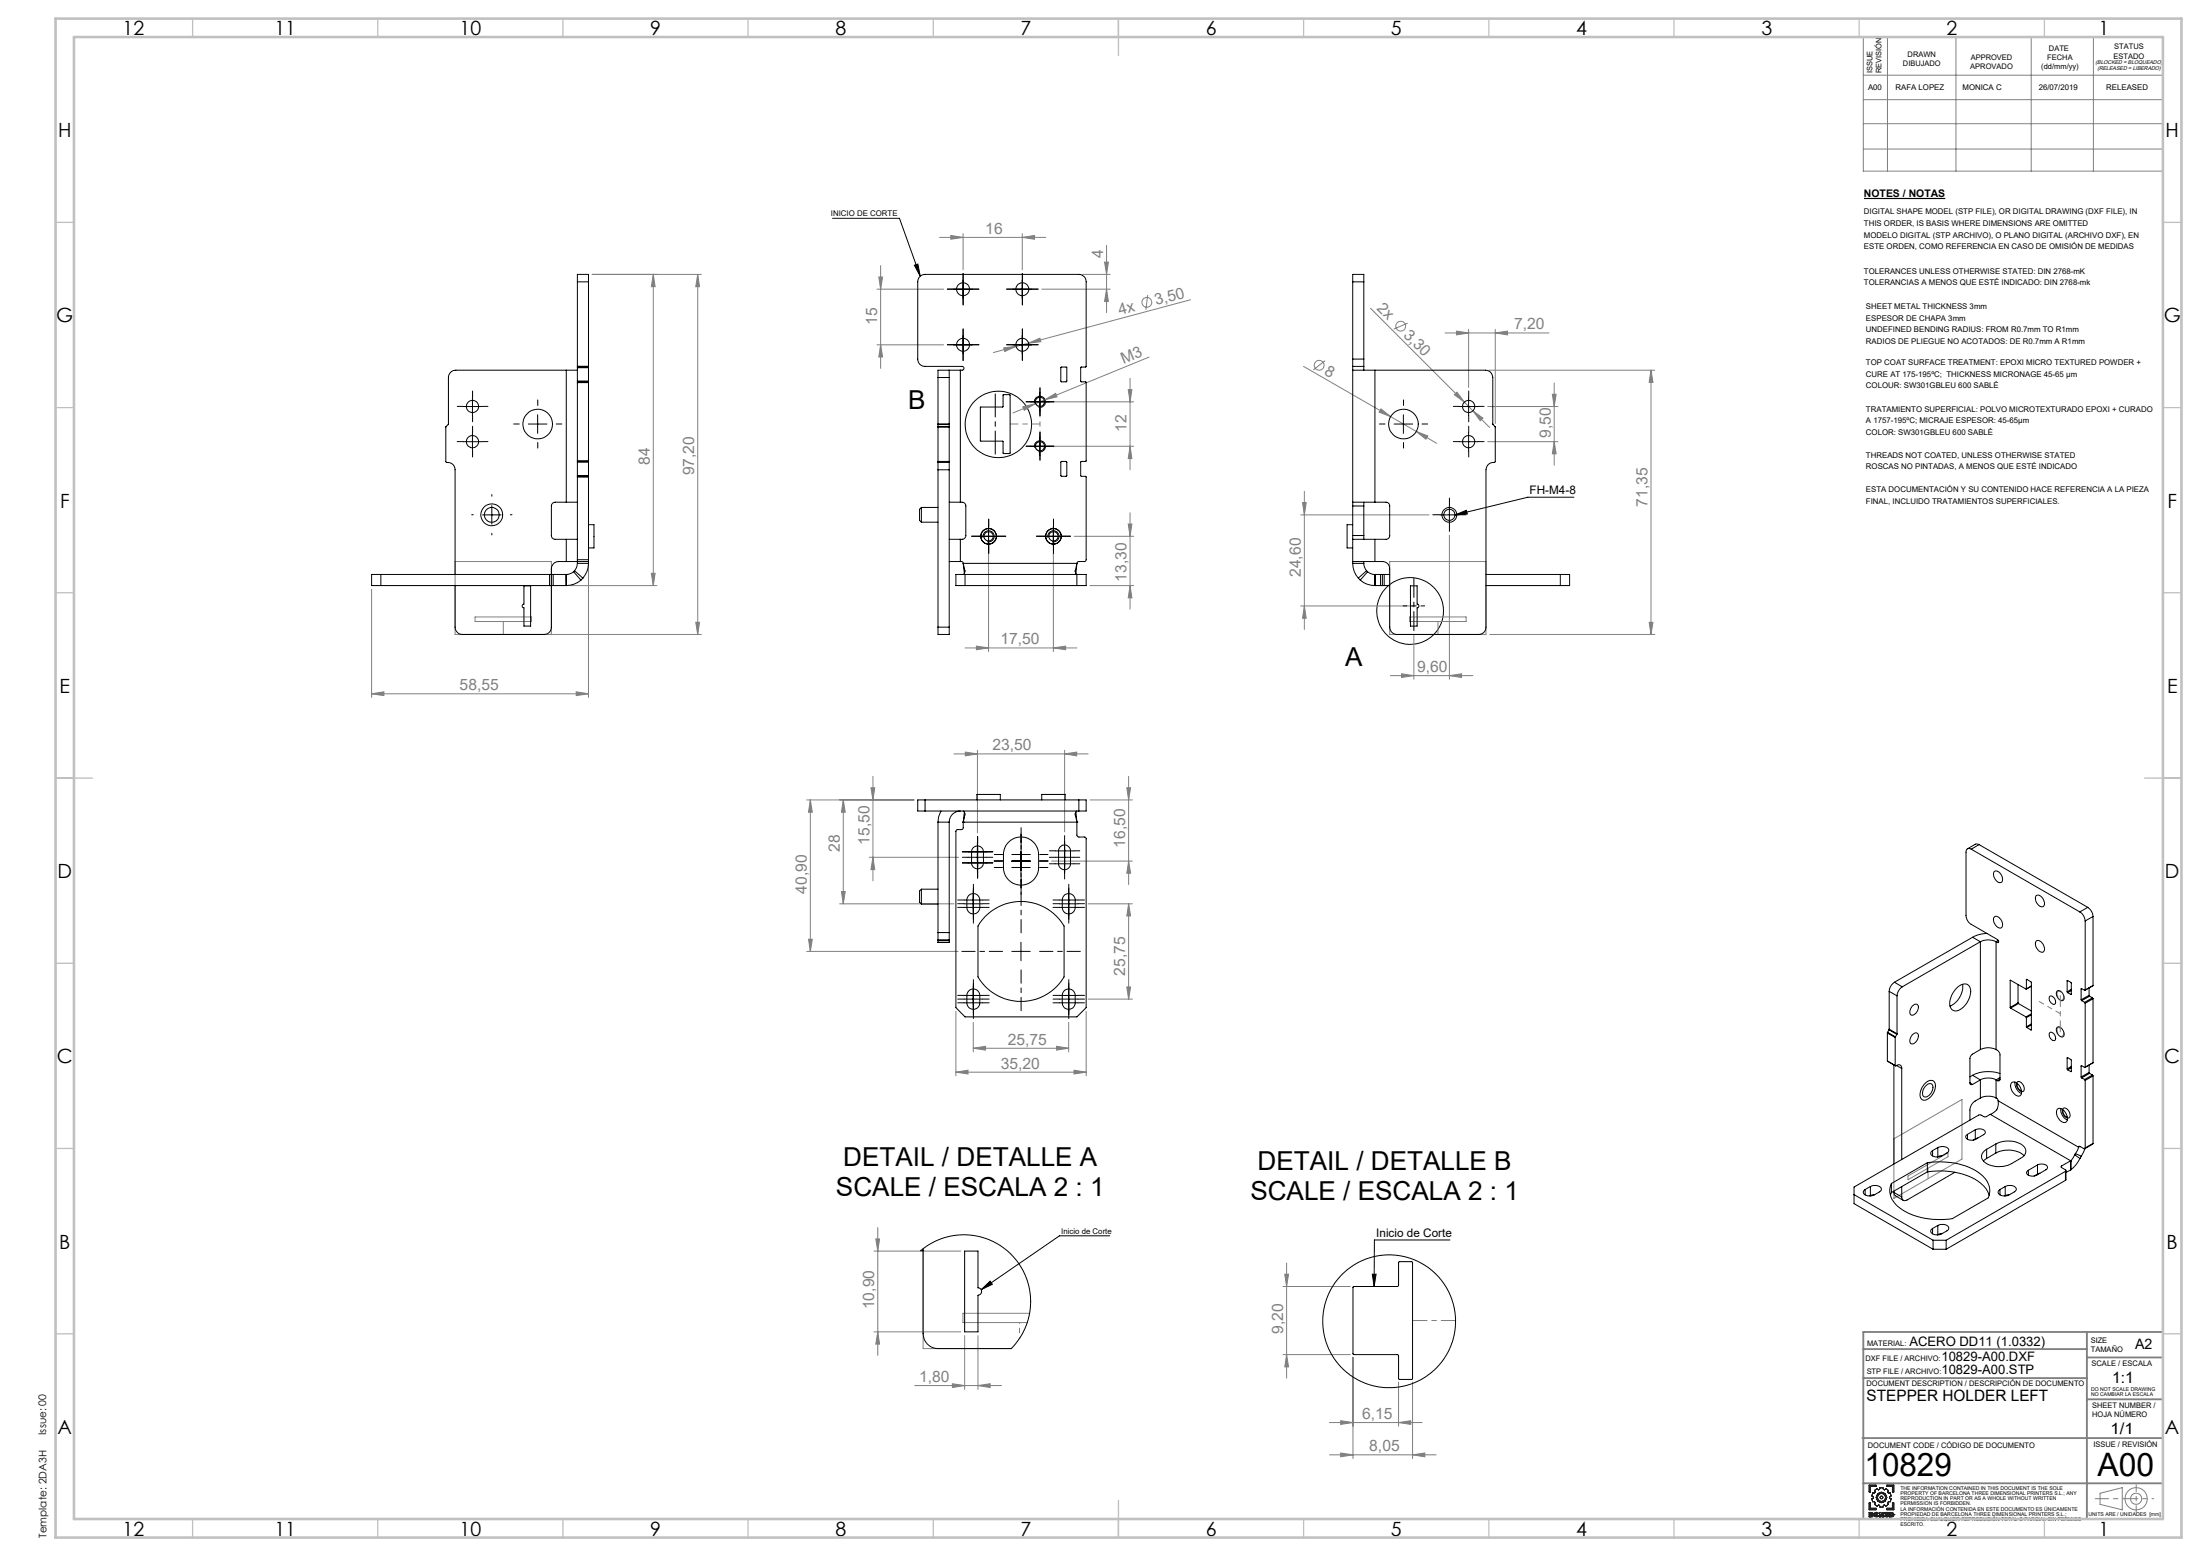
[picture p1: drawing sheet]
<svg xmlns="http://www.w3.org/2000/svg" width="594mm" height="420mm" viewBox="0 0 594 420" stroke-linecap="round" stroke-linejoin="round" font-family="sans-serif">
<path d="M503.3 53.6h21.9" fill="none" stroke="#000" stroke-width=".32"/>
<g fill="none" stroke="#808080" stroke-width=".27">
<path d="M503.1 10h80.9v36.2h-80.9zM509.6 10v36.2M528.1 10v36.2M548.4 10v36.2M565.2 10v36.2M503.1 20.3h80.9M503.1 26.9h80.9M503.1 33.4h80.9M503.1 40.2h80.9M176.4 74.1l.5 3.3h-1zM176.4 74.1v84M188.4 74.1l.5 3.3h-1z"/>
<path d="M188.4 74.1v97.2M189.4 74.1h-29.5M236.8 78.1h18M237.3 74.8h1l-.5 3.3zM237.8 71.7v27.7M253.7 64.1h28.7M256.7 63.6l3.3 .5-3.3 .5zM260 63.1v9.7M276 64.1l3.3-.5v1zM276 63.1v9.7M281.3 78.1h18.5M292.3 74.1h7.5"/>
<path d="M298.2 70.7h1.1l-.5 3.4zM298.8 78.1l.5 3.3h-1.1zM298.8 66.2v18.2M309.9 79.6l-.5 4M236.8 93.1h18M237.8 93.1l.5 3.3h-1zM271 93.9l3.3-.4-3 1.4zM274.3 93.5l-6.1 1.7M277.7 92.6l3.1-1.3 .2 .9zM277.7 92.6l-3.4 .9M310.2 96.4l-28 11.5M321.5 80.9l-43.8 11.7"/>
<path d="M352 98.9l30.4 17.6M357.8 97.3l-3.2 2.6M370.1 83.2l25.3 25.3M380.1 87.2l-3.8 1.6M390.2 89.9h28M393.2 89.4l3.3 .5-3.3 .5zM396.5 88.9v15.7M402 99.9h44.8M403.7 89.9l3.3-.5v1zM403.7 88.9v25.4M445.8 99.9l.5 3.3h-1zM445.8 99.9v71.4"/>
<path d="M276.2 109.8l3.2-.8-2.9 1.8zM279.4 109l-5.9 2.5M281.8 108.5h24.3M282.2 107.9l-2.8 1.1M282.2 107.9l2.8-1.7 .4 .9zM304.6 105.2h1l-.5 3.3zM305.1 102.1v24.7M372.9 110.4l2.6 2-3.1-1.2zM382.4 116.5l3.1 1.2-.5 .9zM382.4 116.5l5.5 3.1M392.7 106.6l.7-.7 2 2.6zM395.4 108.5l2.3 2.4"/>
<path d="M397.7 110.9l4.5 4.5M397.7 110.9l2.7 2-.7 .7zM401.7 109.7h19M401.7 119.2h19M419.1 106.4h1.1l-.6 3.3zM419.6 119.2l.6 3.3h-1.1zM419.6 103.4v22.2M281.8 120.5h24.3M305.1 120.5l.5 3.3h-1zM305.1 138.4v26M351.2 139h34.6M351.7 135.7h1l-.5 3.3z"/>
<path d="M352.2 132.6v37.3M100.3 159v29.3M153.9 158.1h23.5M158.9 152.1v36.2M175.9 154.7h1l-.5 3.4zM266.9 145.8v30.1M284.4 145.8v30.1M290 144.8h16.1M294.3 158.1h11.8M304.6 141.4h1l-.5 3.4zM305.1 158.1l.5 3.3h-1zM375.2 151.6h26v19.7h-26z"/>
<path d="M391.3 144.5v38.9M128.3 166.5h15.2v1.3h-15.2zM148.9 171.3v-19.7h-26v19.7h66.5M187.9 168h1l-.5 3.3zM260.6 174.9h30.2M263.6 174.4l3.3 .5-3.3 .5zM284.4 174.9l3.3-.5v1zM351.2 163.6h30.4M352.2 163.6l.5 3.3h-1zM380.6 166.5h15.3v1.3h-15.3zM381.7 171.3v12.1M402.2 171.3h44.6"/>
<path d="M445.3 168h1l-.5 3.3zM100.3 187.3l3.3-.6v1.1zM100.3 187.3h58.6M155.6 186.7l3.3 .6-3.3 .5zM375.4 182.4h22.3M378.4 181.9l3.3 .5-3.3 .5zM391.3 182.4l3.3-.5v1zM217.8 215.9h29M218.8 215.9l.5 3.3h-1zM218.8 215.9v40.9M227.7 215.9l.5 3.3h-1zM227.7 215.9v28.1"/>
<path d="M235.2 212.6h1l-.5 3.3zM235.7 209.6v28.2M257.6 203.5h36.2M260.6 203l3.3 .5-3.3 .5zM263.9 202.5v22.3M287.4 203.5l3.3-.5v1zM287.4 202.5v22.1M294.3 215.9h11.5M304.2 212.6h1.1l-.6 3.3zM304.7 209.6v29.2M234.7 231.4h24.1M235.7 231.4l.5 3.3h-1z"/>
<path d="M283.9 232.4h21.9M304.7 232.4l.6 3.3h-1.1zM217.8 256.8h40.9M218.3 253.5h1l-.5 3.3zM226.7 244h30.9M227.2 240.6h1l-.5 3.4zM293.8 244h12M304.7 244l.6 3.2h-1.1zM304.7 244v25.7M258.1 273v17.4M262.8 276v7.9M288.5 276v7.9"/>
<path d="M293.3 273v17.4M293.8 269.7h12M304.2 266.4h1.1l-.6 3.3zM258.1 289.4l3.3-.5v1zM258.1 289.4h35.2M262.8 282.9l3.3-.5v1zM262.8 282.9h25.7M285.3 282.4l3.2 .5-3.2 .5zM290 288.9l3.3 .5-3.3 .5zM511.4 307.4l18.3-10.6v16.1l-18.3 10.6zM515.2 317.4l10.8-6.2v1l-10.8 6.2zM236 337.7h23.4"/>
<path d="M236.5 334.4h1l-.5 3.3zM237 331.3v34.5M249.2 337.1v26.9h23.8M236 359.5h23.4M237 359.5l.5 3.3h-1zM278 354.5h-18v2.5h17.4M346.4 347.3h18.2M346.9 343.9h1l-.5 3.4zM347.4 340.9v31.1M247 374h23.4M257.1 373.5l3.4 .5-3.4 .5zM260.5 360.5v14.5"/>
<path d="M264.1 374l3.2-.5v1zM264.1 360.5v14.5M346.4 365.6h18.2M347.4 365.6l.5 3.4h-1zM365.3 366.3v27.4M377.6 373v12M381.4 373v20.7M359 392.7h28.7M359 384h25M362 392.2l3.3 .5-3.3 .5zM362 383.5l3.3 .5-3.3 .5zM377.6 384l3.3-.5v1z"/>
<path d="M381.4 392.7l3.3-.5v1zM567 403.1l6-1.6v6l-6-1.4z"/>
<circle cx="309.7" cy="81.6" r="1.33"/>
<circle cx="356.2" cy="98.6" r="1.32"/>
<circle cx="378.2" cy="88" r="1.33"/>
<circle cx="576.7" cy="404.5" r="3"/>
<circle cx="576.8" cy="404.5" r="1.5"/>
</g>
<g fill="none" stroke="#000" stroke-width=".27">
<path d="M224.8 58.9h18.1l5.6 15.7M246.9 71.6l.9-.3 .7 3.3zM257.5 78.1h5M260 75.6v5M273.5 78.1h5M276 75.6v5M257.5 93.1h5M260 90.6v4.9M273.5 93.1h5M276 90.6v4.9M125.1 109.7h5M125.1 119.2h5"/>
<path d="M127.6 107.2v5M127.6 116.7v5M142.7 114.5h5M145.2 112v5M278.3 108.5h5M279.3 108.8a1.5 1.5 0 0 1 1.3-1.8 1.5 1.5 0 0 1 1.7 1.6 1.5 1.5 0 0 1-1.9 1.3M280.8 106v5M280.8 118v5M376.4 114.5h5M378.9 112v5M394 109.7h5M394 119.2h5"/>
<path d="M396.5 107.2v5M396.5 116.7v5M130.3 139h5M132.8 136.5v5M278.3 120.5h5M279.3 120.8a1.5 1.5 0 0 1 1.3-1.8 1.5 1.5 0 0 1 1.7 1.6 1.5 1.5 0 0 1-1.9 1.3M388.8 139h5M391.3 136.5v5M392.8 139l3.1-1.3 .3 1zM425 134.2h-12.5l-19.7 4.8M264.4 144.8h5M265.5 145.2a1.51 1.51 0 0 1 1.3-2 1.51 1.51 0 0 1 1.6 1.7 1.51 1.51 0 0 1-1.9 1.3"/>
<path d="M266.9 142.3v5M281.9 144.8h5M283 145.2a1.51 1.51 0 0 1 1.3-2 1.51 1.51 0 0 1 1.6 1.7 1.51 1.51 0 0 1-1.9 1.3M284.4 142.3v5M261.4 229.9h5M261.4 232.9h5M261.4 231.4h5M263.9 227.4v8M273.2 232.4h5M273.2 234.2h5M275.7 229.9v6.8M284.9 229.7h5"/>
<path d="M284.9 231.4h5M287.4 227.2v6.7M260.3 242.9h5M260.3 244h5M262.8 240.4v6M273.2 256.8h5M275.7 254.3v5M286.1 242.9h4.9M286.1 244h4.9M288.5 240.4v6M260.3 268.7h5M260.3 269.7h5"/>
<path d="M262.8 266.2v6M286.1 268.7h4.9M286.1 269.7h4.9M288.5 266.2v6M555.4 277.3a1.61 1.61 0 0 1 1.9 1.8 .74 .74 0 0 1-.5 .8 .74 .74 0 0 1-.9-.4 1.77 1.77 0 0 1-.5-2.2zM555.5 267.5a1.78 1.78 0 0 1 1.8 2.2 .86 .86 0 0 1-.9 .4 .86 .86 0 0 1-.7-.7l-.5-1.2zM544.6 292.2a1.19 1.19 0 0 1 1.7 .8l.1 .2a.82 .82 0 0 1 .1 1 .82 .82 0 0 1-.9 .4 2.1 2.1 0 0 1-1-2.4zM557 299.2a1.61 1.61 0 0 1 1.9 1.8 .75 .75 0 0 1-.5 .8 .75 .75 0 0 1-.9-.4 1.76 1.76 0 0 1-.5-2.2zM299.6 333.6h-13.5l-21.2 14.5M391.5 334.7h-20.4l-.1 12.6M264.9 348.1l2.4-2.3 .6 .9zM370.5 343.9h1l-.5 3.4z"/>
<circle cx="269.6" cy="114.6" r="9"/>
<circle cx="380.7" cy="164.9" r="9"/>
</g>
<g fill="none" stroke="#191924" stroke-width=".27">
<path d="M504.7 400.9h1.8v.3h-1.5v1.5h-.3zM504.7 405.7h.3v1.4h1.5v.4h-1.8zM505 408.5l.4 .2h-.4zM505 409l.4 .1-.4 .1zM505.3 408.3h-.6v1.2l.9-.1 .1-.3M505.3 408.3l.4 .2M505.4 408.6h.1M505.4 409.1h.1M505.7 408.5h.1M505.7 408.5l-.2 .3 .2 .3M505.7 408.5l-.1 .3 .1 .3M505.7 409.1h.1"/>
<path d="M506 408.9h.1M506 408.9l.2 .3 .5 .3 .5-.3M506 408.9l.3 .5 .5 .1 .4-.3M506.1 402.3l.7-.5 .4 .3 .3-.1 .1-.4h.8l.1 .4 .3 .1 .4-.3 .7 .5-.2 .5 .2 .2h.5l.2 .8-.4 .3v.2l.4 .3-.2 .8h-.5l-.2 .2 .2 .5-.7 .4-.4-.3-.3 .1-.1 .5h-.8l-.1-.5-.3-.1-.4 .3-.7-.4 .2-.5-.2-.2h-.5l-.2-.8 .4-.3v-.2l-.4-.3 .2-.8h.5l.2-.2zM506.4 408.9h.1M506.4 408.9l.3 .3 .2-.2M506.4 408.9l.1 .2 .4-.1M506.9 409l.3 .2M506.9 408.7l-.2-.2-.3 .4M506.9 408.7l-.4-.1-.1 .3M507.2 408.5l-.3 .2M507.2 408.5l-.5-.3-.5 .2-.2 .5"/>
<path d="M507.2 408.5l-.4-.3-.5 .1-.3 .6M507.5 408.3h.3l.5 .6v-.6h.3v1.2h-.3l-.5-.7v.7h-.3zM509.1 409l-.2 .2M509.1 409l.5 .1M509.5 400.9h1.8v1.8h-.3v-1.5h-1.5zM509.5 407.1h1.5v-1.4h.3v1.8h-1.8zM509.6 409.1h.1M509.6 409.1l-.4-.4 .2-.2h-.4v-.2h.9l-.3 .4 .3 .4M509.9 409.1h.1M509.9 409.1l-.2 .3-.3 .1-.5-.3M509.9 409.1l-.2 .3-.8-.2M510.2 408.3l1 .2 .2 .4-.3 .4-.9 .2z"/>
<path d="M510.5 408.5l.4 .1v.5h-.4zM511 408.9h.1M511.4 408.9h.1"/>
<circle cx="508" cy="404.2" r=".39"/>
<circle cx="508" cy="404.2" r="1.45"/>
<circle cx="508" cy="404.2" r="1.15"/>
</g>
<path d="M555.4 267.9a.81 .81 0 0 1 .9-.3 .81 .81 0 0 1 .6 .7 .8 .8 0 0 1 .3 1 .8 .8 0 0 1-.8 .5 1.81 1.81 0 0 1-1-1.9M555.4 277.7a.81 .81 0 0 1 .9-.3 .81 .81 0 0 1 .6 .7 .8 .8 0 0 1 .3 1 .8 .8 0 0 1-.8 .5 1.81 1.81 0 0 1-1-1.9" fill="none" stroke="#808080" stroke-width=".27" stroke-dasharray="15.2 1.3 1.3 1.3" stroke-dashoffset="14" stroke-linecap="butt"/>
<path d="M279.6 108.1a1.25 1.25 0 0 1 2.1-.5 1.25 1.25 0 0 1-.5 2 1.25 1.25 0 0 1-1.6-1.4v-.1M279.6 120.1a1.25 1.25 0 0 1 2.1-.5 1.25 1.25 0 0 1-.5 2 1.25 1.25 0 0 1-1.6-1.4v-.1" fill="none" stroke="#808080" stroke-width=".27" stroke-dasharray="15.2 1.3 1.3 1.3" stroke-dashoffset="13.2" stroke-linecap="butt"/>
<path d="M393 356.4h-11.6" fill="none" stroke="#808080" stroke-width=".27" stroke-dasharray="15.2 1.3 1.3 1.3" stroke-dashoffset="11.3"/>
<path d="M275.3 357v4.3" fill="none" stroke="#808080" stroke-width=".27" stroke-dasharray="15.2 1.3 1.3 1.3" stroke-dashoffset="15"/>
<path d="M565.7 404.5h11.1" fill="none" stroke="#808080" stroke-width=".27" stroke-dasharray="15.2 1.3 1.3 1.3" stroke-dashoffset="11.6"/>
<path d="M576.8 404.5h4.7" fill="none" stroke="#808080" stroke-width=".27" stroke-dasharray="15.2 1.3 1.3 1.3" stroke-dashoffset="14.8"/>
<path d="M576.8 400.8v7.4" fill="none" stroke="#808080" stroke-width=".27" stroke-dasharray="15.2 1.3 1.3 1.3" stroke-dashoffset="13.4"/>
<path d="M503.1 359.5h80.9v50.5h-80.9zM563.5 359.5v50.5M503.1 372h60.4M503.1 364.2h60.4M563.5 366.4h20.5M563.5 377.7h20.5M502.8 388.2h81.2M503.1 400.4h80.9" fill="none" stroke="#808080" stroke-width=".5"/>
<g fill="none" stroke="#c0c0c0" stroke-width=".35">
<path d="M52 5v5M102 5v5M152 5v5M202 5v5M252 5v5M302 5v10M352 5v5M402 5v5M452 5v5M502 5v5M552 5v5M15 60h5"/>
<path d="M584 60h5M15 110h5M584 110h5M15 160h5M584 160h5M15 210h10M579 210h10M15 260h5M584 260h5M15 310h5M584 310h5M15 360h5"/>
<path d="M584 360h5M52 410v5M102 410v5M152 410v5M202 410v5M252 410v5M302 405v10M352 410v5M402 410v5M452 410v5M502 410v5M552 410v5"/>
</g>
<path d="M15 5h574v410h-574zM20 10h564v400h-564z" fill="none" stroke="#c0c0c0" stroke-width=".7"/>
<path d="M556.3 268.7v9.8" fill="none" stroke="#808080" stroke-width=".27" stroke-dasharray="15.2 1.3 1.3 1.3" stroke-dashoffset="12.2"/>
<path d="M556.3 273.6l-5.7-3.3" fill="none" stroke="#808080" stroke-width=".27" stroke-dasharray="15.2 1.3 1.3 1.3" stroke-dashoffset="13.9"/>
<path d="M135.9 167.7v3.5M388.2 167.7v3.5M520.6 315.3v2.9" fill="none" stroke="#808080" stroke-width=".27" stroke-dasharray="15.2 1.3 1.3 1.3"/>
<path d="M280.8 108.4v12" fill="none" stroke="#808080" stroke-width=".27" stroke-dasharray="15.2 1.3 1.3 1.3" stroke-dashoffset="11.1"/>
<path d="M280.8 114.4h-8.1" fill="none" stroke="#808080" stroke-width=".27" stroke-dasharray="15.2 1.3 1.3 1.3" stroke-dashoffset="13.1"/>
<path d="M268.7 122.6v-16.3" fill="none" stroke="#000" stroke-width=".27" stroke-dasharray="15.2 1.3 1.3 1.3" stroke-dashoffset="9"/>
<path d="M381.7 170.2v-14.1" fill="none" stroke="#000" stroke-width=".27" stroke-dasharray="15.2 1.3 1.3 1.3" stroke-dashoffset="10.1"/>
<path d="M378.8 163.5h5.8" fill="none" stroke="#000" stroke-width=".27" stroke-dasharray="15.2 1.3 1.3 1.3" stroke-dashoffset="14.2"/>
<g fill="none" stroke="#000" stroke-width=".27" stroke-dasharray="15.2 1.3 1.3 1.3">
<path d="M257.5 78h-1.7M260 75.5v-1.7M262.5 78h1.8M273.5 78h-1.7M276 75.5v-1.7M278.5 78h1.8M257.5 93h-1.7M260 80.5v1.8M260 90.5v-1.7M260 95.5v1.8M262.5 93h1.8M273.5 93h-1.7"/>
<path d="M276 80.5v1.8M276 90.5v-1.7M276 95.5v1.8M278.5 93h1.8M125.1 109.7h-1.7M125.1 119.2h-1.7M127.6 107.2v-1.7M127.6 112.2v1.6M127.6 116.7v-1.7M130.1 109.7h1.6M130.1 119.2h1.6M140.2 114.4h-1.5"/>
<path d="M145.2 109.4v-1.5M145.2 119.4v1.5M150.2 114.4h1.5M278.3 108.4h-1.3M280.8 117.9v-1.2M280.8 105.9v-1.2M280.8 110.9v1.3M283.3 108.4h1.2M373.9 114.4h-1.5M378.9 109.4v-1.5M378.9 119.4v1.5M383.9 114.4h1.5"/>
<path d="M394 109.7h-1.6M394 119.2h-1.6M396.5 107.2v-1.7M396.5 112.2v1.6M396.5 116.7v-1.7M399 109.7h1.7M399 119.2h1.7M127.6 121.7v1.6M127.8 138.9h-.5M132.8 133.9v-.4M137.8 138.9h.4M278.3 120.4h-1.3"/>
<path d="M280.8 122.9v1.3M283.3 120.4h1.2M388.8 138.9h-2M391.3 136.4v-2M393.8 138.9h2M396.5 121.7v1.6M132.8 143.9v.5M264.4 144.7h-2.1M266.9 142.2v-2.1M266.9 147.2v2.2M269.4 144.7h2.2M281.9 144.7h-2.1"/>
<path d="M284.4 142.2v-2.1M284.4 147.2v2.2M286.9 144.7h2.2M391.3 141.4v2M261.4 229.9h-1.6M261.4 232.9h-1.6M261.4 231.4h-1.6M263.9 232.4v1.6M263.9 227.4v-1.6M263.9 232.9v2.5M263.9 232.9h2.5M263.9 232.9v-2.5"/>
<path d="M263.9 232.9h-2.5M263.9 235.4v1.6M263.9 230.4v-1.6M263.9 229.9v-2.5M263.9 229.9h-2.5M263.9 229.9v2.5M263.9 229.9h2.5M263.9 228.9v-1.6M263.9 233.9v1.6M266.4 229.9h1.6M266.4 232.9h1.6M266.4 231.4h1.6"/>
<path d="M270.7 232.4h-2.3M270.7 234.2h-2.3M270.7 230.7h-2.3M275.7 237.4v2.3M275.7 227.4v-2.2M275.7 229.2v-2.3M275.7 239.2v2.2M275.7 230.7v-2.5M275.7 230.7h-2.5M275.7 230.7v2.5M275.7 230.7h2.5M275.7 225.7v-2.3"/>
<path d="M275.7 235.7v2.2M280.7 232.4h2.2M280.7 234.2h2.2M280.7 230.7h2.2M284.9 229.7h-1.6M284.9 233.2h-1.6M284.9 231.4h-1.6M287.4 232.2v1.6M287.4 227.2v-1.6M287.4 233.2v2.5M287.4 233.2h2.5M287.4 233.2v-2.5"/>
<path d="M287.4 233.2h-2.5M287.4 235.7v1.6M287.4 230.7v-1.6M287.4 233.9v1.6M287.4 228.9v-1.6M289.9 229.7h1.6M289.9 233.2h1.6M289.9 231.4h1.6M260.3 242.9h-1.7M260.3 244.9h-1.7M260.3 243.9h-1.7M262.8 245.4v1.8"/>
<path d="M262.8 240.4v-1.7M262.8 244.9v2.5M262.8 244.9h2.5M262.8 244.9v-2.5M262.8 244.9h-2.5M262.8 247.4v1.8M262.8 242.4v-1.7M262.8 246.4v1.8M262.8 241.4v-1.7M265.3 242.9h1.8M265.3 244.9h1.8M265.3 243.9h1.8"/>
<path d="M286.1 242.9h-1.8M286.1 244.9h-1.8M286.1 243.9h-1.8M288.6 245.4v1.8M288.6 240.4v-1.7M288.6 244.9v2.5M288.6 244.9h2.5M288.6 244.9v-2.5M288.6 244.9h-2.5M288.6 247.4v1.8M288.6 242.4v-1.7M288.6 246.4v1.8"/>
<path d="M288.6 241.4v-1.7M291.1 242.9h1.7M291.1 244.9h1.7M291.1 243.9h1.7M260.3 268.7h-1.7M260.3 270.7h-1.7M260.3 269.7h-1.7M262.8 271.2v1.7M262.8 266.2v-1.8M262.8 270.7v2.5M262.8 270.7h2.5M262.8 270.7v-2.5"/>
<path d="M262.8 270.7h-2.5M262.8 273.2v1.7M262.8 268.2v-1.8M262.8 272.2v1.7M262.8 267.2v-1.8M265.3 268.7h1.8M265.3 270.7h1.8M265.3 269.7h1.8M286.1 268.7h-1.8M286.1 270.7h-1.8M286.1 269.7h-1.8M288.6 271.2v1.7"/>
<path d="M288.6 266.2v-1.8M288.6 270.7v2.5M288.6 270.7h2.5M288.6 270.7v-2.5M288.6 270.7h-2.5M288.6 273.2v1.7M288.6 268.2v-1.8M288.6 272.2v1.7M288.6 267.2v-1.8M291.1 268.7h1.7M291.1 270.7h1.7M291.1 269.7h1.7"/>
</g>
<path d="M270.7 256.8h-11M275.7 251.8v-11M280.7 256.8h11M275.7 261.8v11" fill="none" stroke="#000" stroke-width=".27" stroke-dasharray="15.2 1.3 1.3 1.3" stroke-dashoffset="11.6"/>
<path d="M264.9 348.1l2.4-2.3 .6 .9zM370.5 343.9h1l-.5 3.4z" fill="#000"/>
<g fill="#808080">
<path d="M397.7 110.9l2 2.7 .7-.7zM393.4 105.9l-.7 .7 2.7 1.9z"/>
<path d="M382.4 116.5l2.6 2.1 .5-.9zM372.9 110.4l-.5 .8 3.1 1.2z"/>
<path d="M403.7 89.9l3.3-.5v1zM393.2 89.4l3.3 .5-3.3 .5z"/>
<path d="M391.3 182.4l3.3-.5v1zM378.4 181.9l3.3 .5-3.3 .5zM155.6 186.7l3.3 .6-3.3 .5zM100.3 187.3l3.3-.6v1.1z"/>
<path d="M256.7 63.6l3.3 .5-3.3 .5zM276 64.1l3.3-.5v1zM263.6 174.4l3.3 .5-3.3 .5zM284.4 174.9l3.3-.5v1zM260.6 203l3.3 .5-3.3 .5zM287.4 203.5l3.3-.5v1zM362 392.2l3.3 .5-3.3 .5zM381.4 392.7l3.3-.5v1zM362 383.5l3.3 .5-3.3 .5zM377.6 384l3.3-.5v1zM257.1 373.5l3.4 .5-3.4 .5zM264.1 374l3.2-.5v1z"/>
<path d="M258.1 289.4l3.3-.5v1zM290 288.9l3.3 .5-3.3 .5z"/>
<path d="M262.8 282.9l3.3-.5v1zM285.3 282.4l3.2 .5-3.2 .5z"/>
<path d="M271 93.9l.3 1 3-1.4zM277.7 92.6l3.3-.4-.2-.9z"/>
<path d="M276.2 109.8l.3 1 2.9-1.8zM282.2 107.9l3.2-.8-.4-.9z"/>
<path d="M305.1 158.1l.5 3.3h-1zM304.6 141.4h1l-.5 3.4zM235.7 231.4l.5 3.3h-1zM235.2 212.6h1l-.5 3.3zM237 359.5l.5 3.3h-1zM236.5 334.4h1l-.5 3.3z"/>
<path d="M237.3 74.8h1l-.5 3.3zM237.8 93.1l.5 3.3h-1zM304.6 105.2h1l-.5 3.3zM305.1 120.5l.5 3.3h-1zM298.2 70.7h1.1l-.5 3.4zM298.8 78.1l.5 3.3h-1.1zM419.1 106.4h1.1l-.6 3.3zM419.6 119.2l.6 3.3h-1.1zM351.7 135.7h1l-.5 3.3zM352.2 163.6l.5 3.3h-1zM188.4 74.1l.5 3.3h-1zM187.9 168h1l-.5 3.3zM304.2 212.6h1.1l-.6 3.3zM304.7 232.4l.6 3.3h-1.1zM227.7 215.9l.5 3.3h-1zM227.2 240.6h1l-.5 3.4zM218.8 215.9l.5 3.3h-1zM218.3 253.5h1l-.5 3.3zM346.9 343.9h1l-.5 3.4zM347.4 365.6l.5 3.4h-1z"/>
<path d="M445.8 99.9l.5 3.3h-1zM445.3 168h1l-.5 3.3z"/>
<path d="M304.7 244l.6 3.2h-1.1zM304.2 266.4h1.1l-.6 3.3z"/>
<path d="M176.4 74.1l.5 3.3h-1zM175.9 154.7h1l-.5 3.4z"/>
</g>
<path d="M246.9 71.6l.9-.3 .7 3.3zM392.8 139l3.1-1.3 .3 1z" fill="#000"/>
<g fill="none" stroke="#000" stroke-width=".27">
<path d="M155.9 76.1v-2h3v2M155.9 76.1h3M155.9 76.1v22.8M158.9 76.1v22.8M365.2 76.1v-2h3v2M365.2 76.1h3M365.2 76.1v20.8M368.2 76.1v20.8M152.9 99.9h3M152.9 99.9h-29.8a1.99 1.99 0 0 0-2 2v12.6l-.7 .8v9.3l.1 .2a2.11 2.11 0 0 1 2.4 2v28.3M152.9 99.9v35.7M155.9 98.9v.2"/>
<path d="M155.9 99.1v.2M155.9 99.1h3M155.9 98.9h3M155.9 99.3v3.6M155.9 99.3h3M158.9 98.9v.2M158.9 99.1v.2M158.9 99.3v3.6M256.3 99.9h-3v2M256.3 99.9v2M256.3 99.9h3M259.3 99.9h.5a.51 .51 0 0 0 .5-.5 .51 .51 0 0 0-.5-.5h-10a1.93 1.93 0 0 1-2-2v-20.8a1.99 1.99 0 0 1 2-2h41.5a1.99 1.99 0 0 1 2 2v22.8l-1.5 .3v3.8l1.5 .2v21.2l-1.5 .3v3.7l1.5 .3v22.4l-.4 .5h-1.8l-.3 .5"/>
<path d="M259.3 99.9v35.7M286.5 99.1h1.5v3.8l-.1 .2-1.4-.1zM365.2 96.9v2M365.2 99.9h6M365.2 98.9v1M365.2 98.9h3M365.2 96.9h3M365.2 99.9v35.7M368.2 96.9v2M368.2 98.9v1M371.2 99.9h29.8a1.99 1.99 0 0 1 2 2v12.6l.7 .7v9.5l-.1 .1a2.12 2.12 0 0 0-2.4 2v42.5a1.93 1.93 0 0 1-2 2h-22a1.99 1.99 0 0 1-2-2v-15.7a1.93 1.93 0 0 0-2-2h-2M371.2 99.9v35.7"/>
<path d="M155.9 103.1v.2M155.9 102.9v.2M155.9 103.1h3M155.9 103.3h3M155.9 103.3v21.1M155.9 102.9h3M158.9 103.1v.2M158.9 102.9v.2M158.9 103.3v21.1M253.3 115.1v.2M253.3 114.4v.2M253.3 115.1h3"/>
<path d="M253.3 115.3h3M253.3 101.9v12.5M253.3 114.6v.5M253.3 115.3v9.2M253.3 114.6h3M253.3 114.4h3M253.3 101.9h3M256.3 115.1v.2M256.3 114.4v.2M256.3 101.9v12.5M256.3 114.6v.5M256.3 115.3v9.2"/>
<path d="M264.8 109.9h5.9l.1-3.3h1.9v15.8l-1.9-.1v-3.2l-6.1-.1zM152.9 135.6h3M152.9 135.6h-3a1.02 1.02 0 0 0-1 1v8a1.02 1.02 0 0 0 1 1h3M155.9 128.6v.2M155.9 124.4v.1M155.9 124.5v.3M155.9 128.4v.2M155.9 124.5h3M155.9 128.6h3M155.9 128.8h3M155.9 124.4h3M155.9 124.8v3.6"/>
<path d="M155.9 128.8v22.3M155.9 124.8h3M155.9 128.4h3M158.9 128.6v.2M158.9 124.4v.1M158.9 124.5v.3M158.9 128.4v.2M158.9 124.8v3.6M158.9 128.8v22.3M248.8 137v4M248.8 137l-.5 .5v3l.5 .5M248.8 137h4.5"/>
<path d="M253.3 124.5v.3M253.3 124.8v2M253.3 124.5h3M253.3 126.8v42.5M253.3 124.8h3M253.3 126.8h3M256.3 124.5v.3M256.3 124.8v2M256.3 135.6h3M256.3 126.8v42.5M259.3 135.6a1.15 1.15 0 0 1 1.5 1v8a1.12 1.12 0 0 1-1.5 1M286.5 124.6l1.5 .1v3.7l-.1 .2h-1.3l-.2-.2z"/>
<path d="M365.2 135.6h6M365.2 135.6v1M365.2 136.6v8M365.2 136.6h3M368.2 135.6v1M368.2 136.6v8M371.2 135.6h3a1.02 1.02 0 0 1 1 1v8a1.02 1.02 0 0 1-1 1h-3M102.8 155.1v3M141.5 158.1h1.8v10.9h-1.8v-4.9a.49 .49 0 0 1-.5-.5 .49 .49 0 0 1 .5-.5zM148.4 155.1h1M148.4 158.1h1M148.4 155.1h-48.1v3h48.1"/>
<path d="M148.4 155.1v3M149.4 155.1h3.5M149.4 158.1h3.5M149.4 155.1v3M152.9 155.1h.1M152.9 155.1v3M152.9 145.6h3M152.9 151.6h3M152.9 151.6h-2a1.99 1.99 0 0 0-2 2v15.7a1.93 1.93 0 0 1-2 2h-22a1.99 1.99 0 0 1-2-2v-11.2M152.9 145.6v6M154.9 154.3l-.9 .6-1.1 .2M154.9 154.3l1.9 2.3"/>
<path d="M155.1 154l2.3 2.1M155.1 154l-.2 .3M155.9 151.1v.5M155.9 151.6v.5M155.9 152.1l-.2 1-.6 .9M155.9 152.1h3M155.9 151.6h3M155.9 151.1h3M156.8 156.6a6.1 6.1 0 0 1-3.9 1.5M157.4 156.1l-.6 .5M158.9 151.1v.5M158.9 151.6v.5"/>
<path d="M158.9 152.1a6 6 0 0 1-1.5 4M158.9 141.6h1.5v6.3h-1.5M248.8 141h4.5M256.3 145.6h3M256.3 151.6h3M258.1 155.1h35.2v3h-35.2zM259.3 151.6h.6l.2 .5M259.3 145.6v6M260.1 152.1l.4 1.9-.1 .6-.3 .5M260.1 152.1l.3 2.6M260.1 152.1h30.7M260.6 155.1v3"/>
<path d="M290.8 152.1l-.4 1.5a1.23 1.23 0 0 0 .4 1.5v3M290.8 152.1l-.3 2.6M365.2 151.6h6M365.2 145.6h6M365.2 151.6v.5M365.2 144.6v1M365.2 152.1a6 6 0 0 0 1.5 4M365.2 141.6h-1.5v6.3h1.5M365.2 152.1h3M365.2 145.6v6M365.2 144.6h3M366.7 156.1l.6 .5"/>
<path d="M367.3 156.6a5.9 5.9 0 0 0 3.9 1.5M368.2 151.6v.5M368.2 144.6v1M368.2 152.1l.2 1 .6 .9M369 154l-2.3 2.1M369 154l.3 .3M369.3 154.3l.9 .6 1 .2M369.3 154.3l-2 2.3M371.2 155.1h1.5M371.2 158.1h1.5M371.2 155.1v3M371.2 158.1h.1"/>
<path d="M371.2 155.1h.1M371.2 145.6v6M372.7 158.1h.5M372.7 155.1h.5M372.7 155.1v3M373.2 158.1h.5M373.2 155.1h.5M373.2 155.1v3M373.7 155.1h1.5M373.7 158.1h1.5M373.7 155.1v3M380.8 158.1h1.8v5a.49 .49 0 0 1 .5 .5 .49 .49 0 0 1-.5 .5v4.9h-1.8z"/>
<path d="M401.2 155.1h22.6v3h-22.6M421.3 155.1v3M253.3 169.3v2h3v-2M253.3 169.3h3M249.8 215.9h-2v3h2M249.8 215.9v3M249.8 218.9h41.5M249.8 215.9h41.5M254.1 218.9l-.7 1.6-.1 1.4M259.3 218.9a2.99 2.99 0 0 0-3 3M260.1 218.9l.4 .8-.4 2.2M260.4 219.2l-.4 4.5-.3 .2h-1.2l-.4 .4v47.7l2.5 2.5h30.2l2.5-2.5v-45.7l-.4-.4h-1.6l-.5-.3v-3.7l-.3-2.7"/>
<path d="M263.8 215.9v-1.5h6.3v1.5M281.3 215.9v-1.5h6.3v1.5M290.8 218.9l-.3 .2a1.45 1.45 0 0 0 0 1.8l.3 1M291.3 215.9h2v3h-2M291.3 215.9v3M253.3 221.9v29.8M253.3 221.9h3M256.3 221.9v29.8M260.1 221.9h.1M260.1 221.9v.1M260.1 221.9h30.7M262.7 228.9a1.63 1.63 0 0 1 1.8-.5 1.63 1.63 0 0 1 1 1.5v3a1.61 1.61 0 0 1-1.6 1.6 1.61 1.61 0 0 1-1.6-1.6l.1-3.4z"/>
<path d="M272 227.7a4.7 4.7 0 0 1 5.3-1.5 4.7 4.7 0 0 1 3.1 4.5v3.5a4.7 4.7 0 0 1-4.7 4.7 4.7 4.7 0 0 1-4.8-4.7l.1-4.2 .3-1.2zM286.2 228.6a1.58 1.58 0 0 1 1.8-.4 1.58 1.58 0 0 1 1 1.5v3.5a1.61 1.61 0 0 1-1.6 1.6 1.61 1.61 0 0 1-1.6-1.6l.1-3.9zM290.8 221.9h.1M290.8 221.9v.1M532.2 229.2a.85 .85 0 0 0-1-.1 .85 .85 0 0 0-.4 .9v17.1a2.97 2.97 0 0 0 1.4 2.4l7.1 4.1 .3 .6-.1 .2h-.2M532.2 229.2l29.4 17M534.4 228l-1.1-.1-2.1 1.2M534.4 228l-2.2 1.2M534.4 228l29.3 16.9M538.5 235.2a1.89 1.89 0 0 1 2.2 2.2 .82 .82 0 0 1-.5 .8 .82 .82 0 0 1-1-.3 2.11 2.11 0 0 1-.7-2.7zM248.8 240v4M248.8 240l-.5 .5v1.3a2.29 2.29 0 0 0 .5 2.2"/>
<path d="M248.8 240h4.5M248.8 244h4.5M253.3 251.7v2M253.3 253.7v.1M253.3 254.3h3M253.3 253.8v.5M253.3 251.7h3M253.3 253.7h3M253.3 253.8h3M256.3 251.7v2M256.3 253.7v.1M256.3 253.8v.5"/>
<path d="M261.7 241.6a1.74 1.74 0 0 1 1.9-.2 1.74 1.74 0 0 1 .9 1.5v2.1a1.75 1.75 0 0 1-1.7 1.7 1.75 1.75 0 0 1-1.7-1.7v-2.4zM266 247.4a13.5 13.5 0 0 1 21.3 2.6v13.7a13.5 13.5 0 0 1-23.2 0v-13.7zM287.4 241.6a1.76 1.76 0 0 1 1.9-.3 1.76 1.76 0 0 1 1 1.6v2.1a1.75 1.75 0 0 1-1.7 1.7 1.75 1.75 0 0 1-1.8-1.7v-2.4zM532.6 253l2.1 1.2M532.6 253l-21.1 12.1M534.7 254.2a4.7 4.7 0 0 1 4.2 0M534.7 254.2l-21.1 12.2M534.7 254.2v29.1M536.5 252l-2.1 .3-1.8 .7M538.5 247.5a1.9 1.9 0 0 1 2.2 2.1 .81 .81 0 0 1-.5 .9 .81 .81 0 0 1-1-.4 2.09 2.09 0 0 1-.7-2.6zM538.9 254.2v29.1M538.9 254.2l.4 .2"/>
<path d="M539.5 253.8l-.6 .4M539.6 254.2l-.3 .2M549.8 241.7a1.84 1.84 0 0 1 2.2 1.9 .92 .92 0 0 1-.6 1.2 .92 .92 0 0 1-1.1-.6 2.04 2.04 0 0 1-.5-2.5zM549.8 254a1.84 1.84 0 0 1 2.2 1.8 .85 .85 0 0 1-.3 1.2 .85 .85 0 0 1-1.2-.3 2.16 2.16 0 0 1-.7-2.7zM561.6 246.2a3.1 3.1 0 0 1 1.4 2.4M563 248.6v18.6M563.7 244.9a3.2 3.2 0 0 1 1.4 2.5M563.7 244.9l-2.1 1.3M565.1 247.4l-2.1 1.2M565.1 247.4v18.6M261.4 267.6a1.75 1.75 0 0 1 2-.5 1.75 1.75 0 0 1 1.1 1.6v2a1.75 1.75 0 0 1-1.7 1.7 1.75 1.75 0 0 1-1.7-1.7v-2.4zM287.4 267.3a1.76 1.76 0 0 1 1.9-.2 1.76 1.76 0 0 1 1 1.6v2a1.75 1.75 0 0 1-1.7 1.7 1.75 1.75 0 0 1-1.8-1.7v-2.4z"/>
<path d="M509.6 278.8l2.1 1.3M509.6 278.8v7.6M509.7 278.6l-.1 .2M509.7 278.6l2.1 1.3M510 278l2.2 1.2M510 278l-.3 .6M510.1 277.8l-.1 .2M510.1 267.6l2.1 1.2M510.1 277.8l2.1 1.2M510.1 267.6v10.2M511.5 265.1a3.2 3.2 0 0 0-1.4 2.5M511.5 265.1l2.1 1.3"/>
<path d="M511.8 279.9l-.1 .2M512.2 279.2l-.4 .7M512.2 279v.2M512.2 268.8v10.2M513.6 266.4a3.2 3.2 0 0 0-1.4 2.4M516.5 271.4a.89 .89 0 0 1 1.3-.2 .89 .89 0 0 1 0 1.3 1.57 1.57 0 0 1-2 1.3 2.13 2.13 0 0 1 .7-2.4zM516.5 279.2a.89 .89 0 0 1 1.3-.2 .89 .89 0 0 1 0 1.3 1.57 1.57 0 0 1-2 1.3 2.13 2.13 0 0 1 .7-2.4zM528.4 266.6a2.34 2.34 0 0 1 3.2-.6 4.8 4.8 0 0 1-1.2 5.6 2.51 2.51 0 0 1-3.4 .9 4.4 4.4 0 0 1 1-5.4zM529.9 265.7a5.8 5.8 0 0 1-3.4 5.9M542.7 271.9l.2 .2M542.7 264.7v7.2M542.9 264.6l4.2 2.3"/>
<path d="M542.9 264.6l-.2 .1M542.9 272.1l4.1 2.4M544.9 270.7l.1 .2M544.9 270.7l-2.2 1.2M544.9 265.8v4.9M545 270.9l-2.1 1.2M545 270.9l3.5 2M547 274.5l.1 .2M547.1 277.2l.1 .1M547.1 264.4v2.5M547.1 274.7v2.5M547.2 264.4l1.3 .8v12.7"/>
<path d="M547.2 264.4h-.1M547.2 277.3l1.2 .7M548.5 277.9l-.1 .1M548.5 266.2l-1.4 .8M548.5 266.2l-1.4 .7M548.5 273.7l-1.5 .8M548.5 273.9l-1.4 .8M548.5 276.4l-1.4 .8M548.5 276.6l-1.3 .7M553.4 278.8a1.14 1.14 0 0 1 1.6 1.2 .62 .62 0 0 1-.2 .8 .62 .62 0 0 1-.9-.2l-.5-.8zM553.5 268.9a1.46 1.46 0 0 1 1.3 2.2 1.46 1.46 0 0 1-1.3-2.2zM558.1 267.7l.2 .3"/>
<path d="M558.1 264.7v3M558.3 264.7l1 .6v3M558.3 264.7h-.2M558.3 268l.8 .4M559.3 268.3l-.2 .1M559.3 267l-1.2 .7M559.3 267.4l-1 .6M561.9 269.9l.1 .2M561.9 266.9v3M562 266.9l.9 .4 .1-.1M562 266.9h-.1M562 270.1l.9 .5"/>
<path d="M562.9 270.6l.1 .2M563 270.8v17.3M564.1 268.7l.1 .2M564.1 268.7l-2.2 1.2M564.1 266.7v2M564.2 268.9l-2.2 1.2M564.2 268.9l.8 .4M565 269.3l.1 .3M565 269.3l-2.1 1.3M565.1 266l-2.2 1.3M565.1 266l-2.1 1.2M565.1 269.6v17.2"/>
<path d="M565.1 269.6l-2.1 1.2M509.6 286.4l2.2 1.3M509.6 286.4l2.1 1.2M511.4 287.5v26.7M511.7 287.6h.4M511.7 280.1v7.5M512.1 287.6a.85 .85 0 0 1 1-.1 .85 .85 0 0 1 .4 .9M512.1 287.6l1.4 .8M513.5 288.4v24.6M519.5 292.7a1.83 1.83 0 0 1 2.8-.6 3.9 3.9 0 0 1-2.8 4.9 1.47 1.47 0 0 1-1-2.1l.5-1.4zM519.8 293.3a1.12 1.12 0 0 1 1-.8 1.12 1.12 0 0 1 1.1 .6 2.53 2.53 0 0 1-2.4 3 1.92 1.92 0 0 1 .3-2.8zM531.9 292.3a.43 .43 0 0 0 .2 .5 .43 .43 0 0 0 .5-.1"/>
<path d="M531.9 292.3l.7 .4M532.6 290.2l2.1 1.3M532.6 290.2l-.7 .5M534.7 283.3l-2.4 1.4-.4 .7v6.9M534.7 296.4l-1.4 .8a2.97 2.97 0 0 0-1.4 2.4v2.7M534.7 283.3a4.7 4.7 0 0 1 4.2 0M534.7 291.5a4.7 4.7 0 0 1 4.2 0M534.7 296.4a4.7 4.7 0 0 1 4.2 0M534.7 291.5v4.9M534.7 291.5l-2.1 1.2M538.9 296.4l.4 .2 .2 .5M538.9 283.3l.7 .4 .4 .9v6.7"/>
<path d="M538.9 291.5v4.9M538.9 291.5l.4 .2M539.5 297.1a2.97 2.97 0 0 1-2.1 3.7M539.5 297.1l21.7 12.6M540 291.3a.44 .44 0 0 1-.2 .4 .44 .44 0 0 1-.5 0M540 289.8a9.8 9.8 0 0 0-7.4 .4M540 290.9l-1.1 .6M540 291.3l-.7 .4M543.1 292.3a1.5 1.5 0 0 1 2.2 .8 1.95 1.95 0 0 1 0 2.8 2.6 2.6 0 0 1-2.2-3.6zM544.1 292.1a3.1 3.1 0 0 0 1.7 3.1M544.7 292.4a1.75 1.75 0 0 0 1.1 2M555.5 299.4a1.95 1.95 0 0 1 2.5 1.6 1.24 1.24 0 0 1-.6 2 2.76 2.76 0 0 1-1.9-3.6z"/>
<path d="M556.4 299.2a3.1 3.1 0 0 0 1.8 3.1M557 299.6a1.78 1.78 0 0 0 1.2 2M558.1 288.5l.2 .3M558.1 285.6v2.9M558.3 285.5l1 .6v3.1M558.3 285.5l-.2 .1M558.3 288.8l.8 .5M559.3 289.2l-.2 .1M559.3 287.8l-1.2 .7M559.3 288.2l-1 .6M561.9 290.7l.1 .3M561.9 287.7v3"/>
<path d="M562 287.7l1 .4M562 287.7h-.1M562 291l.9 .4M562.9 291.4l.1 .2M563 291.6v18.3M564.1 289.5l.1 .2M564.1 287.5v2M564.1 289.5l-2.2 1.2M564.2 289.7l-2.2 1.3M564.2 289.7l.8 .5M565 290.2l.1 .2M565 290.2l-2.1 1.2"/>
<path d="M565.1 286.8l-2.2 1.3M565.1 290.4v18.2M565.1 286.8l-2.1 1.3M565.1 290.4l-2.1 1.2M510.7 319.5v2.4M520.4 313.8a18.8 18.8 0 0 1 14.9 3.5 5.1 5.1 0 0 1 1.5 6l-9.7 5.6a18.8 18.8 0 0 1-14.9-3.4 5.2 5.2 0 0 1-1.5-6M520.4 316.3a19.6 19.6 0 0 1 14.3 3l1.6 1.6 .8 1.7M520.4 313.8l-9.7 5.7M520.4 313.8v2.5M520.4 316.3l-9.7 5.6M521.8 310.6v1.4M523.2 309.8a2.25 2.25 0 0 1 3 .6l-.1 .4-.4 .4a4.4 4.4 0 0 1-2.5 1.1 1.37 1.37 0 0 1-1.8-1.3l.4-.4"/>
<path d="M523.2 309.8l-1.4 .8M523.2 309.8v2.4M523.2 312.2l-.1 .1M524.4 311.9l-1.2 .3M527.8 316.4l-12.9 7.5a.88 .88 0 0 1-1 .1 .88 .88 0 0 1-.4-.9M531.2 306.2v1.3M533.3 305a1.85 1.85 0 0 1 2.7 .7l-.4 .6-2.1 1.2a1.84 1.84 0 0 1-2.8-.7l.5-.6M533.3 305l-2.1 1.2M533.3 305v2.4M533.3 307.4l-.5 .3M534 307.2l-.7 .2M536.4 312.7l-.9 .7"/>
<path d="M536.4 310.2v2.5M537.4 300.8l-1.4 .7-1.3-.6-.5 .1-33.6 19.4v4.5l21.3 12.3M537.4 300.8h.1M537.4 300.8l21.7 12.5M538.9 308.8a6.9 6.9 0 0 1 7.6 .7 1.96 1.96 0 0 1-.9 3.1 10.7 10.7 0 0 1-4.1 2.1 6.1 6.1 0 0 1-6.3-1.7 2.02 2.02 0 0 1 1.2-2.8M538.9 311.2a6.9 6.9 0 0 1 7.6 .7M538.9 308.8l-2.5 1.4M538.9 308.8v2.4M538.9 311.2l-2.5 1.5M547.7 315.9v1.3M550.1 314.4a1.87 1.87 0 0 1 2.7 .8l-.4 .6-2.5 1.4a1.9 1.9 0 0 1-2.7-.7l.5-.6M550.1 314.4l-2.4 1.5"/>
<path d="M550.1 314.4v2.5M550.1 316.9l-.9 .5M550.8 316.7l-.7 .2M556.6 314.7l-.1 .2 .1 .3M556.6 315.2l1.1 .6 .1 .1-.1 .3M556.6 314.7v.5M557.7 316.2l-32.2 18.6M557.7 316.2v2.4M557.7 318.6l-32.2 18.6M557.8 316l-.1 2.6M559.1 313.3h.1M559.1 315.8h.1"/>
<path d="M559.1 313.3l-2.5 1.4M559.1 313.3v2.5M559.1 315.8l-1.3 .7M560.2 311.7l-1.1 1.6M560.2 311.7l1.4 1M560.4 311.4l-.2 .3M560.4 311.4l1.5 .7M561.2 309.7l.3-.3 1.3 .7 .2-.2M561.2 309.7l-.8 1.7M561.6 309.5l-.4 .2M561.6 312.7a8.1 8.1 0 0 1-2.5 3.1M561.9 312.1l-.3 .6"/>
<path d="M563 310l-1.1 2.1M565.1 308.6l-2.2 1.5M565.1 308.6l-2.1 1.3M249.2 337.1l.1 23.7a4 4 0 0 0 4 3.2h19.7l2.4-3 2-4 .8-4 .1-2.3-.3-2.4-1.1-4-1.1-2.1-1.4-2-1.7-1.9-1.8-1.5-2-1.3-2.6-1.2-2.1-.6-2.3-.3-2-.1-3 .3-2.2 .6-2.8 1.1-3.3 2.3h.6M260.5 337.7h3.6v9.9a1.01 1.01 0 0 1 .9 1 1.01 1.01 0 0 1-.9 1v9.9h-3.6zM500.6 322.5l21.3 12.3M503.6 321.1v1.4M505 320.3a2.18 2.18 0 0 1 3 .6l-.1 .4-.4 .4a4.4 4.4 0 0 1-2.5 1.1 1.36 1.36 0 0 1-1.8-1.3l.4-.4M505 320.3l-1.4 .8M505 320.3v2.4M505 322.7l-.1 .1M506.2 322.4l-1.2 .3"/>
<path d="M510.7 321.9l-.3 .7M511.4 321.9l.2 .7 2.3 1.4M511.4 321.9l2.1 1.2M511.4 321.5v.4M513.5 320.3v2.8M521.8 331.6v1.4M521.9 334.8h3.6M521.9 334.8v2.4M521.9 337.2h3.6M523.2 330.8a2.16 2.16 0 0 1 3 .6l-.1 .4-.4 .4a4.4 4.4 0 0 1-2.5 1.1 1.37 1.37 0 0 1-1.8-1.3l.4-.4M523.2 330.8l-1.4 .8M523.2 330.8v2.5"/>
<path d="M523.2 333.3h-.1M524.4 332.9l-1.2 .4M525.5 334.8v2.4M540 321.1v1.4M541.4 320.3a2.21 2.21 0 0 1 3 .6l-.1 .4-.4 .4a4.2 4.2 0 0 1-2.5 1.1 1.37 1.37 0 0 1-1.8-1.3l.4-.4M541.4 320.3l-1.4 .8M541.4 320.3v2.4M541.4 322.7l-.1 .1M542.6 322.4l-1.2 .3M365.4 347.3h12l.2-.4v-6.2l.2-.1h3.3l.3 .1-.1 31.6-3.7-.1v-6.2l-.2-.3-12.1-.2z"/>
<circle cx="260" cy="78.1" r="1.75"/>
<circle cx="276" cy="78.1" r="1.74"/>
<circle cx="260" cy="93.1" r="1.75"/>
<circle cx="276" cy="93.1" r="1.74"/>
<circle cx="127.6" cy="109.7" r="1.65"/>
<circle cx="127.6" cy="119.2" r="1.65"/>
<circle cx="145.2" cy="114.5" r="4"/>
<circle cx="280.8" cy="108.5" r="1.25"/>
<circle cx="378.9" cy="114.5" r="4"/>
<circle cx="396.5" cy="109.7" r="1.65"/>
<circle cx="396.5" cy="119.2" r="1.65"/>
<circle cx="132.8" cy="139" r="2"/>
<circle cx="132.8" cy="139" r="2.95"/>
<circle cx="280.8" cy="120.5" r="1.24"/>
<circle cx="391.3" cy="139" r="1.5"/>
<circle cx="391.3" cy="139" r="2"/>
<circle cx="266.9" cy="144.8" r="2.11"/>
<circle cx="266.9" cy="144.8" r="1.25"/>
<circle cx="266.9" cy="144.7" r="2.11"/>
<circle cx="284.4" cy="144.8" r="2.11"/>
<circle cx="284.4" cy="144.8" r="1.25"/>
<circle cx="284.4" cy="144.7" r="2.11"/>
<circle cx="375.1" cy="356.6" r="17.9"/>
</g>
<g font-size="8.7">
<text x="503.4" y="398.4">10829</text>
<text x="566.3" y="398.4">A00</text>
</g>
<g font-size="7.1">
<text x="245.2" y="110.5">B</text>
<text x="363.2" y="179.8">A</text>
<text x="227.7" y="314.8">DETAIL / DETALLE A</text>
<text x="339.6" y="315.9">DETAIL / DETALLE B</text>
<text x="225.7" y="322.9">SCALE / ESCALA 2 : 1</text>
<text x="337.6" y="324">SCALE / ESCALA 2 : 1</text>
</g>
<g font-size="5.3">
<text x="33.1" y="9.5">12</text>
<text x="74.1" y="9.5">11</text>
<text x="124.1" y="9.5">10</text>
<text x="175.6" y="9.5">9</text>
<text x="225.6" y="9.5">8</text>
<text x="275.6" y="9.5">7</text>
<text x="325.6" y="9.5">6</text>
<text x="375.6" y="9.5">5</text>
<text x="425.6" y="9.5">4</text>
<text x="475.6" y="9.5">3</text>
<text x="525.6" y="9.5">2</text>
<text x="566.6" y="9.5">1</text>
<text x="15.7" y="37">H</text>
<text x="584.7" y="37">H</text>
<text x="15.2" y="87">G</text>
<text x="584.2" y="87">G</text>
<text x="16.2" y="137">F</text>
<text x="585.2" y="137">F</text>
<text x="16.1" y="187">E</text>
<text x="585.1" y="187">E</text>
<text x="15.5" y="237">D</text>
<text x="584.5" y="237">D</text>
<text x="15.4" y="287">C</text>
<text x="584.4" y="287">C</text>
<text x="16" y="337">B</text>
<text x="585" y="337">B</text>
<text x="15.5" y="387">A</text>
<text x="584.5" y="387">A</text>
<text x="33.1" y="414.5">12</text>
<text x="74.1" y="414.5">11</text>
<text x="124.1" y="414.5">10</text>
<text x="175.6" y="414.5">9</text>
<text x="225.6" y="414.5">8</text>
<text x="275.6" y="414.5">7</text>
<text x="325.6" y="414.5">6</text>
<text x="375.6" y="414.5">5</text>
<text x="425.6" y="414.5">4</text>
<text x="475.6" y="414.5">3</text>
<text x="525.6" y="414.5">2</text>
<text x="566.6" y="414.5">1</text>
</g>
<g font-size="4.2" fill="#808080">
<text x="266" y="63.1">16</text>
<text x="297.8" y="69.8" transform="rotate(-90 297.8 69.8)">4</text>
<text x="312.1" y="82.4" transform="rotate(-15 312.1 82.4)">3,50</text>
<text x="371.6" y="83.4" transform="rotate(45 371.6 83.4)">2x</text>
<text x="236.8" y="87.8" transform="rotate(-90 236.8 87.8)">15</text>
<text x="302.3" y="85" transform="rotate(-15 302.3 85)">4x</text>
<text x="408.8" y="88.9">7,20</text>
<text x="378.8" y="90.6" transform="rotate(45 378.8 90.6)">3,30</text>
<text x="303.4" y="98.2" transform="rotate(-22 303.4 98.2)">M3</text>
<text x="357.4" y="100.9" transform="rotate(30 357.4 100.9)">8</text>
<text x="304.2" y="116.6" transform="rotate(-90 304.2 116.6)">12</text>
<text x="418.7" y="118.2" transform="rotate(-90 418.7 118.2)">9,50</text>
<text x="175.4" y="125.4" transform="rotate(-90 175.4 125.4)">84</text>
<text x="187.4" y="128.3" transform="rotate(-90 187.4 128.3)">97,20</text>
<text x="444.8" y="136.8" transform="rotate(-90 444.8 136.8)">71,35</text>
<text x="351.2" y="155.7" transform="rotate(-90 351.2 155.7)">24,60</text>
<text x="304.2" y="157" transform="rotate(-90 304.2 157)">13,30</text>
<text x="270.1" y="173.9">17,50</text>
<text x="382.6" y="181.4">9,60</text>
<text x="124.1" y="186.3">58,55</text>
<text x="268" y="202.5">23,50</text>
<text x="234.7" y="228" transform="rotate(-90 234.7 228)">15,50</text>
<text x="226.8" y="229.9" transform="rotate(-90 226.8 229.9)">28</text>
<text x="303.8" y="228.8" transform="rotate(-90 303.8 228.8)">16,50</text>
<text x="217.9" y="241.2" transform="rotate(-90 217.9 241.2)">40,90</text>
<text x="303.8" y="263.3" transform="rotate(-90 303.8 263.3)">25,75</text>
<text x="272.1" y="282">25,75</text>
<text x="270.2" y="288.4">35,20</text>
<text x="236" y="353.4" transform="rotate(-90 236 353.4)">10,90</text>
<text x="346.5" y="360" transform="rotate(-90 346.5 360)">9,20</text>
<text x="248.2" y="373">1,80</text>
<text x="367.8" y="383">6,15</text>
<text x="369.7" y="391.7">8,05</text>
</g>
<g font-size="4.2">
<text x="570.2" y="373.3">1:1</text>
<text x="504" y="378.2">STEPPER HOLDER LEFT</text>
<text x="569.8" y="387">1/1</text>
</g>
<text font-size="3.9" x="576.5" y="364.1">A2</text>
<g font-size="3.5">
<text x="515.6" y="363.4">ACERO DD11 (1.0332)</text>
<text x="524.2" y="370.9">10829-A00.STP</text>
<text x="524.2" y="367.3">10829-A00.DXF</text>
</g>
<g font-size="3.2">
<text x="413" y="133.5">FH-M4-8</text>
<text x="371.6" y="333.9">Inicio de Corte</text>
</g>
<g font-size="2.8">
<text x="503.3" y="53.3">NOTES / NOTAS</text>
<text x="12.5" y="387.3" transform="rotate(-90 12.5 387.3)">Issue: 00</text>
<text x="12.6" y="415.1" transform="rotate(-90 12.6 415.1)">Template: 2DA3H</text>
</g>
<g font-size="2.1">
<text x="513.8" y="17.9">DIBUJADO</text>
<text x="515.1" y="15.4">DRAWN</text>
<text x="532.1" y="16.3">APPROVED</text>
<text x="552.8" y="16.3">FECHA</text>
<text x="553.2" y="13.8">DATE</text>
<text x="570.7" y="15.8">ESTADO</text>
<text x="570.8" y="13.3">STATUS</text>
<text x="505.5" y="19.8" transform="rotate(-90 505.5 19.8)">ISSUE</text>
<text x="508" y="19.8" transform="rotate(-90 508 19.8)">REVISIÓN</text>
<text x="531.9" y="18.8">APROVADO</text>
<text x="551.1" y="18.8">(dd/mm/yy)</text>
<text x="504.4" y="24.3">A00</text>
<text x="511.8" y="24.3">RAFA LOPEZ</text>
<text x="529.9" y="24.3">MONICA C</text>
<text x="550.5" y="24.3">26/07/2019</text>
<text x="568.7" y="24.3">RELEASED</text>
<text x="224.4" y="58.4">INICIO DE CORTE</text>
<text x="503.3" y="57.9">DIGITAL SHAPE MODEL (STP FILE), OR DIGITAL DRAWING (DXF FILE), IN</text>
<text x="503.3" y="61">THIS ORDER, IS BASIS WHERE DIMENSIONS ARE OMITTED</text>
<text x="503.3" y="64.1">MODELO DIGITAL (STP ARCHIVO), O PLANO DIGITAL (ARCHIVO DXF), EN</text>
<text x="503.3" y="67.2">ESTE ORDEN, COMO REFERENCIA EN CASO DE OMISIÓN DE MEDIDAS</text>
<text x="503.3" y="73.9">TOLERANCES UNLESS OTHERWISE STATED: DIN 2768-mK</text>
<text x="503.3" y="77">TOLERANCIAS A MENOS QUE ESTÉ INDICADO: DIN 2768-mk</text>
<text x="503.8" y="83.5">SHEET METAL THICKNESS 3mm</text>
<text x="503.8" y="86.6">ESPESOR DE CHAPA 3mm</text>
<text x="503.8" y="89.7">UNDEFINED BENDING RADIUS: FROM R0.7mm TO R1mm</text>
<text x="503.8" y="92.8">RADIOS DE PLIEGUE NO ACOTADOS: DE R0.7mm A R1mm</text>
<text x="503.8" y="98.6">TOP COAT SURFACE TREATMENT: EPOXI MICRO TEXTURED POWDER +</text>
<text x="503.8" y="101.7">CURE AT 175-195ºC; THICKNESS MICRONAGE 45-65 µm</text>
<text x="503.8" y="104.8">COLOUR: SW301GBLEU 600 SABLÉ</text>
<text x="503.8" y="111.1">TRATAMIENTO SUPERFICIAL: POLVO MICROTEXTURADO EPOXI + CURADO</text>
<text x="503.8" y="114.2">A 1757-195ºC; MICRAJE ESPESOR: 45-65µm</text>
<text x="503.8" y="117.3">COLOR: SW301GBLEU 600 SABLÉ</text>
<text x="503.8" y="123.5">THREADS NOT COATED, UNLESS OTHERWISE STATED</text>
<text x="503.8" y="126.7">ROSCAS NO PINTADAS, A MENOS QUE ESTÉ INDICADO</text>
<text x="503.8" y="132.9">ESTA DOCUMENTACIÓN Y SU CONTENIDO HACE REFERENCIA A LA PIEZA</text>
<text x="503.8" y="136">FINAL, INCLUIDO TRATAMIENTOS SUPERFICIALES.</text>
<text x="286.5" y="333">Inicio de Corte</text>
<text x="504.1" y="363.4">MATERIAL:</text>
<text x="564.5" y="362.4">SIZE</text>
<text x="564.5" y="364.9">TAMAÑO</text>
<text x="503.7" y="367.3">DXF FILE / ARCHIVO:</text>
<text x="504" y="370.9">STP FILE / ARCHIVO:</text>
<text x="564.7" y="368.6">SCALE / ESCALA</text>
<text x="504" y="374">DOCUMENT DESCRIPTION / DESCRIPCIÓN DE DOCUMENTO</text>
<text x="564.9" y="380.1">SHEET NUMBER /</text>
<text x="564.9" y="382.6">HOJA NÚMERO</text>
<text x="504.3" y="390.7">DOCUMENT CODE / CÓDIGO DE DOCUMENTO</text>
<text x="565.2" y="390.5">ISSUE / REVISIÓN</text>
</g>
<g font-size="1.5">
<text x="565.8" y="17.4">(BLOCKED = BLOQUEADO)</text>
<text x="566.3" y="18.8">(RELEASED = LIBERADO)</text>
</g>
<g font-size="1.4">
<text x="564.6" y="375.5">DO NOT SCALE DRAWING</text>
<text x="564.6" y="376.9">NO CAMBIAR LA ESCALA</text>
<text x="513.1" y="402.1">THE INFORMATION CONTAINED IN THIS DOCUMENT IS THE SOLE</text>
<text x="513.1" y="403.5">PROPERTY OF BARCELONA THREE DIMENSIONAL PRINTERS S.L.; ANY</text>
<text x="513.1" y="404.9">REPRODUCTION IN PART OR AS A WHOLE WITHOUT WRITTEN</text>
<text x="513.1" y="406.3">PERMISSION IS FORBIDDEN.</text>
<text x="513.1" y="407.7">LA INFORMACIÓN CONTENIDA EN ESTE DOCUMENTO ES ÚNICAMENTE</text>
<text x="513.1" y="409.1">PROPIEDAD DE BARCELONA THREE DIMENSIONAL PRINTERS S.L.;</text>
<text x="513.1" y="410.6">PROHIBIDA CUALQUIER REPRODUCIÓN TOTAL O PARCIAL SIN PERMISO</text>
<text x="513.1" y="412">ESCRITO.</text>
<text x="563.9" y="409.3">UNITS ARE / UNIDADES [mm]</text>
</g>
</svg>
